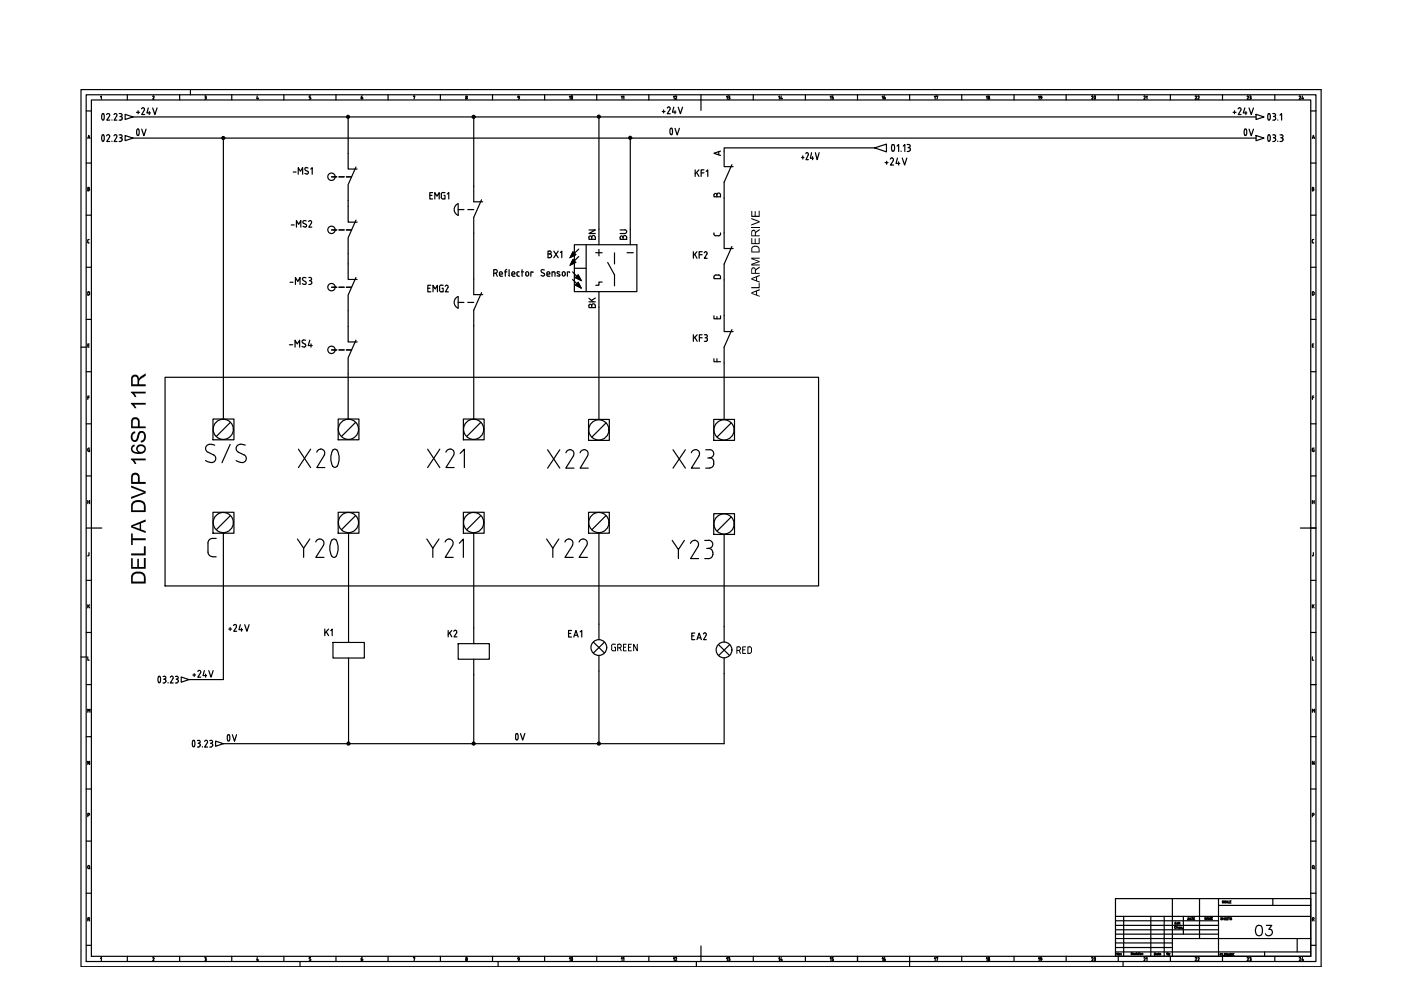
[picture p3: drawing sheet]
<svg xmlns="http://www.w3.org/2000/svg" width="297mm" height="210mm" viewBox="0 0 297 210" stroke-linecap="round" stroke-linejoin="round" font-family="sans-serif">
<!-- layer: 035 -->
<g fill="none" stroke="#000" stroke-width=".25">
<path d="M17.2 19h262.9v186h-262.9zM40.4 19v1.1M18.3 23.5h1.1M18.3 34.6h1.1M19.4 21.2h258.5v181.6h-258.5zM21.3 20.5l.2-.2v.7M27 20.1v1.1M38.1 20.1v1.1M43.4 20.3l.3 .1-.1 .2M43.5 20.6h.1M43.6 20.6l.1 .2M43.7 20.8v.2h-.3"/>
<path d="M49.1 20.1v1.1M54.6 20.3l-.2 .6h.4M54.7 20.7v.3M60.2 20.1v1.1M65.9 20.9l-.3 .1M65.9 20.3h-.3v.3l.3 .2M65.9 20.8v.1M71.2 20.1v1.1M82.3 20.1v1.1M87.7 20.4l.3-.1-.2 .7M93.4 20.1v1.1M98.7 20.8l.2 .2 .2-.2"/>
<path d="M98.7 20.8l.2-.2 .1 .2M104.4 20.1v1.1M115.5 20.1v1.1M126.5 20.1v1.1M137.6 20.1v1.1M148.6 20.1v1.1M159.7 20.1v1.1M170.8 20.1v1.1M181.8 20.1v1.1M192.9 20.1v1.1M203.9 20.1v1.1M215 20.1v1.1"/>
<path d="M226 20.1v1.1M237.1 20.1v1.1M248.1 20.1v1.1M259.2 20.1v1.1M270.3 20.1v1.1M277.9 23.5h1.1M277.9 34.6h1.1M278.4 39.7l.1 .2-.1 .1 .2 .2-.2 .2M278.4 39.7h-.2v.8h.2M18.3 45.6h1.1M18.3 56.7h1.1M18.6 51.3l.3 .2"/>
<path d="M18.6 40.1h.2M18.6 51v.3M18.8 40.4l.2-.2-.2-.2 .2-.1-.4-.2v.8h.2M18.9 50.8l-.3 .2M277.9 45.6h1.1M277.9 56.7h1.1M278.2 51.3l.2 .2M278.2 40.1h.2M278.4 50.8l-.2 .2v.3M278.4 51.5h.1M278.4 50.8h.1M17.2 73.6h1.1"/>
<path d="M18.3 67.7h1.1M18.3 78.8h1.1M18.6 61.9l.2-.1a.42 .42 0 0 1 .1 .7l-.3 .1zM18.6 73.2h.3M18.9 72.9h-.3v.7h.3M277.9 67.7h1.1M277.9 78.8h1.1M278.2 73.2h.3M278.4 61.8a.42 .42 0 0 1 .2 .7l-.2 .1M278.4 61.9h-.2v.7h.2M278.5 72.9h-.3v.7h.3M18.3 89.9h1.1"/>
<path d="M18.6 95.2l.1 .4 .3 .1v-.3h-.1M18.6 84.3h.3M18.9 84h-.3v.7M19 95l-.4 .2M277.9 89.9h1.1M278.2 95.2v.3l.2 .2M278.2 84.3h.3M278.4 95l-.2 .2M278.4 95h.2M278.5 95.4h.1v.3h-.2M278.5 84h-.3v.7M18.3 112h1.1"/>
<path d="M18.3 100.9h1.1M18.6 117.8h.1M18.6 106.4h.4M18.6 106.1v.7M18.8 117.7l-.1 .1M18.9 117.2v.5M19 106.1v.7M277.9 112h1.1M277.9 100.9h1.1M278.2 106.1v.7M278.2 106.4h.4M278.5 117.2v.5"/>
<path d="M278.5 117.7l-.3 .1M278.6 106.1v.7M17.2 139.3h1.1M18.3 123h1.1M18.3 134.1h1.1M18.6 139.3v.7h.3M18.6 128.2v.7M18.8 128.5l.2 .4M19 128.2l-.4 .4M277.9 123h1.1M277.9 134.1h1.1M278.2 139.3v.7h.3"/>
<path d="M278.2 128.2v.7M278.4 128.5l.2 .4M278.6 128.2l-.4 .4M18.3 145.1h1.1M18.3 156.2h1.1M277.9 145.1h1.1M277.9 156.2h1.1M278.2 151v-.6l.3 .3 .2-.3v.6M18.3 167.3h1.1M18.3 178.3h1.1M18.6 172.8h.3v-.3h-.3v.7M19 161.4v.7l-.4-.7v.7"/>
<path d="M277.9 167.3h1.1M277.9 178.3h1.1M278.2 172.8h.4v-.3h-.4v.7M278.6 161.4v.7l-.4-.7v.7M18.3 189.4h1.1M18.8 194.5l.1 .4-.3 .1M18.8 194.6h-.2v.7M18.9 195l.1 .3M236.5 199h12.1M236.5 199.9h12.1M236.5 198.1h21.8M236.5 197.1h21.8"/>
<path d="M236.5 196.2h21.8M236.5 195.2h21.8M238.2 194.3v8.5M244 194.3v8.5M246.8 194.3v8.5M250.9 194.3v3.8M254.3 190.5v8.5M258.3 192h19.6M269.9 190.5v1.5M277.9 189.4h1.1M278.2 184v-.3l.2-.2 .2 .2v.3M278.2 184l.2 .2 .2-.2"/>
<path d="M278.4 194.5l.2 .4-.4 .1M278.5 194.6h-.3v.7M278.5 184.1l.2 .1M278.5 195l.1 .3M18.3 200.4h1.1M21.3 203.2l.2-.2v.7M27 202.8v1.1M32.5 203l.1 .2M32.5 203l-.1 .1M32.7 203.3l-.3 .4h.3M38.1 202.8v1.1M43.4 203l.3 .1-.1 .2"/>
<path d="M43.4 203.7h.2M43.5 203.3h.1M43.6 203.3l.1 .3M43.7 203.5l-.1 .2M49.1 202.8v1.1M54.6 203l-.2 .6h.4M54.7 203.4v.3M60.2 202.8v1.1M63.6 203.9v1.1M65.6 203.7h.1M65.9 203.5l-.2 .2M65.9 203h-.3v.3l.3 .2"/>
<path d="M65.9 203.5v.1M71.2 202.8v1.1M82.3 202.8v1.1M87.7 203.1l.3-.1-.2 .7M93.4 202.8v1.1M98.7 203.6l.2-.3 .2 .3M98.7 203.5l.2 .2 .1-.2M104.4 202.8v1.1M105.6 203.9v1.1M115.5 202.8v1.1M126.5 202.8v1.1M137.6 202.8v1.1"/>
<path d="M147.6 203.9v1.1M148.6 202.8v1.1M159.7 202.8v1.1M170.8 202.8v1.1M181.8 202.8v1.1M192.9 202.8v2.2M203.9 202.8v1.1M215 202.8v1.1M226 202.8v1.1M236.5 200.9h12.1M236.5 201.8h41.4M237.1 202.8v1.1"/>
<path d="M238.1 203.9v1.1M259.2 202.8v1.1M268.1 201.8v1M270.3 202.8v1.1M277.9 200.4h1.1"/>
<circle cx="98.9" cy="20.5" r=".15"/>
<circle cx="98.9" cy="203.2" r=".15"/>
</g>
<!-- layer: 07 -->
<path d="M18.3 20.1h260.7v183.8h-260.7zM148.6 21.2v2.2M19.4 112h2.2M275.7 112h2.2M236.5 190.5h41.4v12.3h-41.4zM236.5 194.3h41.4M248.6 199h29.3M248.6 190.5v12.3M258.3 190.5v12.3M275 199v2.8M148.6 200.6v2.2" fill="none" stroke="#000" stroke-width=".25"/>
<!-- layer: 025 -->
<g fill="none" stroke="#000" stroke-width=".25">
<path d="M249.1 195.7h.2M249.3 196.5a.18 .18 0 0 0-.2 0 .18 .18 0 0 0 0 .2 .18 .18 0 0 0 .2 .1M249.4 195.5h-.3v.4h.3M249.5 196.6h.2v.2M249.5 196.4v.4M249.8 195.7h-.3v.2h.3M249.8 195.5v.4M249.9 196.7h.2l-.1-.2-.1 .3h.2M249.9 195.6h.1M249.9 195.7v.2M250 195.7h.2M250.1 195.5l.1 .4"/>
<path d="M250.5 196.6h-.2v.2h.2M250.7 196.8h.1M251.9 194.6l.3 .1-.1 .3h-.2zM252.3 195l.1-.4 .2 .4M252.3 194.9h.2M252.6 194.6h.3M252.8 194.6v.4M253.1 194.8h.1M253.3 194.6h-.2v.4h.2M255.8 194.5v.5l-.3-.5v.5M255.9 195l.2-.5 .1 .5M255.9 194.8h.2"/>
<path d="M256.3 195v-.5l.2 .5 .2-.5v.5M256.8 194.8h.2M257.1 194.5h-.3v.5h.3M259.1 194.6h-.3l.3 .3-.3 .1M259.2 194.6v.4M259.2 194.8h.3M259.4 191.1l-.2-.1v.2l.2 .2h-.2M259.5 194.6v.4M259.7 194.8h.2M259.9 191.1l-.1-.1-.2 .1 .1 .4 .2-.2M260 191.5l.1-.5 .2 .5M260 194.6h-.3v.4h.3"/>
<path d="M260 191.3h.2M260.1 194.8h.2M260.4 194.6h-.3v.4h.3M260.4 191v.5h.2M260.5 194.6h.3M260.6 194.6v.4M260.8 191.2h.1M261 191h-.2v.5h.2M261.1 194.6h-.3l.3 .3-.3 .1M237.1 202v.5l-.3-.5v.5M237.7 202.2h.1M237.7 202.5h.1"/>
<path d="M239.8 202.2h.3v-.2h-.3v.4M240 202.2l.1 .2M240.3 202.3h.2l-.1-.2-.1 .3h.2M258.7 202.4h.2M259 202.2h-.3v.4M259.1 202.2v.4M259.2 202.2v.4h.3M259.6 202.4h.2M259.9 202.2h-.3v.4h.3M260.3 202.2v.4l-.3-.4v.4M260.4 202.6l.2-.4 .2 .4M260.5 202.5h.2"/>
<path d="M260.8 202.6v-.4l.2 .4 .2-.4v.4M261.4 202.4h.1M261.6 202.2h-.2v.4h.2"/>
<circle cx="237.4" cy="202.3" r=".13"/>
</g>
<g fill="none" stroke="#000" stroke-width=".25">
<path d="M28.2 24.8h238.1M28.2 29.3h238.1M47.4 29.3v59.6M73.8 24.8v7.7M100.4 24.8v14.7M127 24.8v23.8M133.6 29.2v19.4M185.4 31.4h-31.9v.6M73.8 42.5v1.3M73.8 53.7v2.3M100.4 49.4v9.7M153.5 42v7.4"/>
<path d="M153.5 59.3v7.7M73.8 65.9v3.3M73.8 79.1v9.8M100.4 69.1v19.8M127 65.1v23.8M153.5 76.9v12M47.4 113v31.1h-7.3M73.9 113v19.9M100.4 113v20.1M127 113v19.3M153.5 113.3v19.6M73.9 142.8v14.9"/>
<path d="M100.4 143.1v14.6M127 142.3v15.4M153.5 142.8v14.9h-106.1"/>
</g>
<!-- layer: 0 -->
<g fill="none" stroke="#000" stroke-width=".25">
<path d="M70.3 37.5h1.1M71.9 37.5h1.1M73.4 37.5h1.1M73.8 32.5v3.3h1.9M75.5 35.4l-1.7 3.7v3.4M100.4 39.5v3.3h1.9M155.2 34.9l-1.7 3.7M185.4 31.4l2.5-.8v1.6zM70.3 48.8h1.1M71.9 48.8h1.1M73.4 48.8h1.1M73.8 56v3.3h1.9"/>
<path d="M73.8 43.8v3.3h1.9M75.5 58.8l-1.7 3.8v3.3M75.5 46.7l-1.7 3.7v3.3M97.1 43.2a1.33 1.33 0 0 0-.8 1.2 1.33 1.33 0 0 0 .8 1.2M97.1 44.4h1.3M97.1 43.2v2.5M99.2 44.4h1.2M100.4 59.1v3.4h1.9M102.1 42.4l-1.7 3.7v3.3M121.4 59.3l.9 .8M121.4 57.6l.9 1M121.5 55l-.6 1.2 1.2-.6"/>
<path d="M121.5 53.4l.6 .6-1.2 .6zM121.8 51.9h13.2v9.9h-13.2zM121.8 56.9h2.5M122 58.9l.6-.6 .6 1.2zM122.6 59.8l.6 1.3-1.2-.7M122.7 54.4l-.9 .9M122.7 52.8l-.9 .9M124.3 51.9v9.9M126.3 53.6h1.4M127 52.9v1.4M127.7 59.8h-.7v.7h-.7M128.8 55.7l1.5 2.6v2.3"/>
<path d="M130.3 53.6v2.4M133 53.6h1.3M153.5 49.4v3.3h1.9M155.2 52.3l-1.7 3.7v3.3M35 80h138.6v44.2h-138.6zM70.3 74.2h1.1M70.3 60.9h1.1M71.9 74.2h1.1M71.9 60.9h1.1M73.4 74.2h1.1M73.4 60.9h1.1M73.8 69.2v3.3h1.9"/>
<path d="M75.5 72.1l-1.7 3.7v3.3M97.1 62.9a1.33 1.33 0 0 0-.8 1.2 1.33 1.33 0 0 0 .8 1.2M97.1 62.9v2.4M97.1 64.1h1.3M99.2 64.1h1.2M102.1 62l-1.7 3.8v3.3M153.5 67v3.3h1.9M155.2 69.9l-1.7 3.7v3.3M98.2 88.8h4.4v4.4h-4.4zM102 89.5l-3.1 3.1M124.8 88.9h4.4v4.5h-4.4zM128.5 89.6l-3 3.1"/>
<path d="M151.3 88.9h4.4v4.5h-4.4zM155.1 89.6l-3.1 3.1M45.2 108.6h4.4v4.5h-4.4zM48.9 109.3l-3.1 3M98.2 108.6h4.4v4.5h-4.4zM102 109.3l-3.1 3M124.8 108.6h4.4v4.5h-4.4zM128.5 109.3l-3 3M151.3 108.9h4.4v4.4h-4.4zM155.1 109.6l-3.1 3M70.6 136.2h6.6v3.3h-6.6zM73.9 132.9v3.3"/>
<path d="M73.9 139.5v3.3M97.1 136.5h6.6v3.3h-6.6zM100.4 133.1v3.4M100.4 139.8v3.3M125.8 136.1l2.4 2.4M127 132.3v3.3M127 139v3.3M128.2 136.1l-2.4 2.4M152.3 136.7l2.4 2.3M153.5 132.9v3.3M153.5 139.5v3.3M154.7 136.7l-2.4 2.3"/>
<circle cx="47.3" cy="29.3" r=".32"/>
<circle cx="47.3" cy="29.3" r=".19"/>
<circle cx="47.3" cy="29.3" r=".11"/>
<circle cx="70.3" cy="37.5" r=".78"/>
<circle cx="73.8" cy="24.8" r=".32"/>
<circle cx="73.8" cy="24.8" r=".19"/>
<circle cx="73.8" cy="24.8" r=".11"/>
<circle cx="100.4" cy="24.8" r=".32"/>
<circle cx="100.4" cy="24.8" r=".19"/>
<circle cx="100.4" cy="24.8" r=".11"/>
<circle cx="127" cy="24.7" r=".32"/>
<circle cx="127" cy="24.7" r=".19"/>
<circle cx="127" cy="24.7" r=".11"/>
<circle cx="133.6" cy="29.2" r=".32"/>
<circle cx="133.6" cy="29.2" r=".19"/>
<circle cx="133.6" cy="29.2" r=".11"/>
<circle cx="70.3" cy="48.7" r=".78"/>
<circle cx="70.3" cy="74.2" r=".78"/>
<circle cx="70.3" cy="60.9" r=".78"/>
<circle cx="100.4" cy="91" r="2.14"/>
<circle cx="127" cy="91.2" r="2.14"/>
<circle cx="153.5" cy="91.2" r="2.14"/>
<circle cx="47.3" cy="110.8" r="2.14"/>
<circle cx="100.4" cy="110.8" r="2.14"/>
<circle cx="127" cy="110.8" r="2.14"/>
<circle cx="153.5" cy="111.1" r="2.14"/>
<circle cx="127" cy="137.3" r="1.67"/>
<circle cx="153.5" cy="137.8" r="1.67"/>
<circle cx="73.9" cy="157.7" r=".32"/>
<circle cx="73.9" cy="157.7" r=".19"/>
<circle cx="73.9" cy="157.7" r=".11"/>
<circle cx="100.4" cy="157.7" r=".32"/>
<circle cx="100.4" cy="157.7" r=".19"/>
<circle cx="100.4" cy="157.7" r=".11"/>
<circle cx="127" cy="157.7" r=".32"/>
<circle cx="127" cy="157.7" r=".19"/>
<circle cx="127" cy="157.7" r=".11"/>
</g>
<!-- layer: TAGS -->
<g fill="none" stroke="#000" stroke-width=".25">
<path d="M62.2 36.5h.6M63.2 36.9v-1.4l.5 .8 .5-.8v1.4M64.8 36.1l.5 .3M64.9 35.5l.4 .1M64.9 35.5l-.3 .2 .2 .4M65.2 36.3a.38 .38 0 0 1 0 .6 .38 .38 0 0 1-.6-.2M65.9 35.8l.3-.3v1.4M61.5 59.8h.6M61.8 47.7h.6M62.9 48.2v-1.4l.4 .8 .5-.8v1.4M64.2 48l.5 .1M64.3 59.5l.5 .2a.36 .36 0 0 1 0 .6 .36 .36 0 0 1-.5-.1l-.2-.1"/>
<path d="M64.4 47.4l.6 .4-.1 .2-.2 .2M64.9 58.9h-.7l-.1 .3 .2 .2M64.9 46.8l-.6 .1-.1 .2 .2 .3M65.5 58.8h.3M65.6 59.5h.2M65.7 46.8a.32 .32 0 0 1 .3 .4l-.5 1h.6M65.8 58.8a.32 .32 0 0 1 .3 .3 .32 .32 0 0 1-.3 .4M65.8 59.5l.3 .3M65.8 46.8l-.4 .2M66.1 60l-.3 .3M66.1 59.8v.2M91.1 41.4h.5"/>
<path d="M91.7 40.8h-.6v1.4h.6M92.2 42.2v-1.4l.5 .8 .4-.8v1.4M93.5 41.8l.4 .4M93.6 41.2v.6M93.9 40.8l-.4 .4M94 40.8h.3M94.1 41.4h.2v.8h-.3M94.8 41.1l.4-.3v1.4M61.4 73.1h.6M62.6 73.6v-1.5l.4 .8 .5-.8v1.5M62.6 60.3v-1.5l.5 .9 .5-.9v1.5M64 73.4l.5 .2"/>
<path d="M64.2 72.7l.5 .3M64.7 73l.1 .3-.3 .3M64.8 72.2h-.7l-.1 .3 .2 .2M65.5 60.3h.3M65.7 72.1l-.4 1.2h.9M65.9 72.9v.7M90.7 61.1h.5M91.3 60.5h-.6v1.4h.6M91.8 61.9v-1.4l.5 .8 .4-.8v1.4M93.6 60.4l-.4 .2a1.08 1.08 0 0 0 .2 1.2l.2 .1M93.6 60.5h.4M93.7 61.1h.3v.8h-.4"/>
<path d="M94.4 60.7l.3-.2a.32 .32 0 0 1 .3 .5l-.6 .9h.7M44.1 117.1a.95 .95 0 0 0 .9 .9M45.1 118.1h.7M45.8 114.2h-.8a.95 .95 0 0 0-.9 .9v2"/>
</g>
<!-- layer: XREF -->
<g fill="none" stroke="#000" stroke-width=".25">
<path d="M21.7 24.2l.1-.1a.85 .85 0 0 1 .1 1.4l-.3-.4zM21.7 28.6h.2a1.02 1.02 0 0 1 0 1.4l-.2-.1M22.9 24.1l-.3 .2M22.9 28.6l-.3 .2M23 24.1a.32 .32 0 0 1 .2 .5M23 28.6a.32 .32 0 0 1 .2 .4l-.6 1h.7M23.2 24.6l-.6 .9h.7M23.7 25.4v.1M23.7 29.9v.1M189.2 30.7h.3M189.2 30.7a.91 .91 0 0 0 .2 1.4l.1-.1a1.28 1.28 0 0 0 0-1.3M190.2 31l.3-.4v1.5"/>
<path d="M191 32v.1M191.5 31l.3-.4v1.5M192.3 30.6h.4a.32 .32 0 0 1 .3 .4 .32 .32 0 0 1-.3 .3l.3 .3M192.3 32.1h.4M192.5 31.3h.2M193 31.8l-.3 .3M193 31.6v.2M269.9 24.1h.3M269.9 25.5h.3M269.9 28.6h.3M269.9 30h.3M270 24.7h.2"/>
<path d="M270 29.2h.2M270.1 24.1a.32 .32 0 0 1 .4 .3 .32 .32 0 0 1-.4 .3M270.1 24.7l.4 .3M270.1 28.6a.32 .32 0 0 1 .4 .3 .32 .32 0 0 1-.4 .3l.3 .2 .1 .3M270.5 29.6l-.4 .4M270.5 25l-.1 .3-.3 .2M270.9 25.4v.1M270.9 29.9v.1M271.4 24.4l.3-.3v1.4M271.4 28.6h.3M271.4 30h.3M271.6 29.2h.1"/>
<path d="M271.7 28.6a.32 .32 0 0 1 .3 .3 .32 .32 0 0 1-.3 .3M271.7 29.2l.3 .2v.3M272 29.6l-.3 .4M33.7 143.4a.77 .77 0 0 1 0 1.3l-.2-.6zM34.6 143.4h.3M34.6 144.8h.3M34.7 144h.2M34.8 143.4a.32 .32 0 0 1 .4 .3 .32 .32 0 0 1-.4 .3l.3 .2 .1 .3M35.2 144.4l-.4 .4M35.6 144.7v.1M36.1 143.6l.3-.2a.32 .32 0 0 1 .3 .5l-.6 .9h.6M37.2 143.4h.3"/>
<path d="M37.2 144.8h.3M37.4 144h.1M37.5 143.4a.32 .32 0 0 1 .3 .3 .32 .32 0 0 1-.3 .3M37.5 144l.3 .3M37.8 144.4l-.3 .4M37.8 144.3v.2M41.2 157l.1 .7-.1 .6M41.2 157a.77 .77 0 0 0 0 1.3M41.9 157h.2M42 157.6h.1M42.1 157a.32 .32 0 0 1 .3 .3 .32 .32 0 0 1-.3 .3M42.1 157.6l.3 .3"/>
<path d="M42.4 157.9l-.1 .4-.4 .1M42.9 158.3v.1"/>
</g>
<!-- layer: 0 -->
<path d="M121.5 55l.6 .6-1.2 .6zM121.5 53.4l.6 .6-1.2 .6zM122 60.4l.6-.6 .6 1.3zM122 58.9l.6-.6 .6 1.2z" fill="#000" stroke="#000" stroke-width=".21"/>
<!-- layer: DESC -->
<g fill="none" stroke="#000" stroke-width=".25">
<path d="M105 57.1a.4 .4 0 0 1 .4 .4 .4 .4 0 0 1-.4 .4h-.3M105.1 57.2h-.4v1.4M105.1 57.9l.3 .7M105.9 57.9a.32 .32 0 0 1 .3-.3 .32 .32 0 0 1 .3 .3M105.9 57.9v.4l.2 .2M106.2 58.6h.3M106.5 57.9v.2h-.6M107 57.6h.5M107.4 57.1l-.3 .4v1.1M107.9 58.4l.1 .1M107.9 57.2v1.2M108.5 58.1h.7v-.2a.32 .32 0 0 0-.4-.3 .32 .32 0 0 0-.3 .3v.4l.3 .2"/>
<path d="M108.8 58.6h.4M109.6 58.3l.3 .2M109.6 57.9v.4M109.9 57.6l-.3 .3M109.9 58.6h.2M109.9 57.6h.2M110.6 57.6h.4M110.7 57.2v1.4M111.4 58.2a.32 .32 0 0 0 .4 .3 .32 .32 0 0 0 .3-.3M111.5 58.2l-.1-.3a.32 .32 0 0 1 .4-.3 .32 .32 0 0 1 .3 .3v.3M113 57.8v-.2h-.4v1M114.9 57.8l.4 .2"/>
<path d="M115 57.1l-.3 .3 .2 .3M115.3 57.9a.38 .38 0 0 1 0 .6 .38 .38 0 0 1-.6-.1M115.9 57.9a.34 .34 0 0 1 .5-.3 .34 .34 0 0 1 .2 .5h-.6M115.9 58.3l.3 .2M116 57.9v.4M116.2 58.6h.4M117.4 57.6l.2 .1 .1 .9M117.4 57.6h-.4v1M118.2 58l.4 .2M118.6 58.2l.1 .3h-.6M118.7 57.7l-.5-.1v.4M119.2 57.9a.32 .32 0 0 1 .3-.3 .32 .32 0 0 1 .3 .3v.3"/>
<path d="M119.2 58.2a.32 .32 0 0 0 .3 .3 .32 .32 0 0 0 .3-.3M119.2 57.9v.3M120.8 57.8v-.2h-.5v1"/>
</g>
<!-- layer: MISC -->
<path d="M129.7 137v.6M130.1 136.6l-.4 .4M130.1 136.6h.4M130.2 137.2h.3v.8l-.6-.1-.2-.3M131.3 136.6a.4 .4 0 0 1 .4 .4 .4 .4 0 0 1-.4 .4h-.3M131.3 136.6h-.3v1.4M131.4 137.4l.3 .6M132.2 137.2h.5M132.8 136.6h-.6v1.4h.6M133.3 137.2h.4M133.9 136.6h-.6v1.4h.6M135.1 136.6v1.4l-.7-1.4v1.4" fill="none" stroke="#000" stroke-width=".21"/>
<!-- layer: DESC -->
<g fill="#000">
<path d="M28 91.7l.6-.2 .1 .3-.6 .4v.8a.48 .48 0 0 0 .7 .3 .48 .48 0 0 0 .2-.7l.3-.8 .3-.4h.8l.4 .5 .1 .9-.1 .5-.3 .4-.6 .1-.1-.3 .5-.2 .3-.5v-.6l-.2-.3-.6-.1-.6 1.7-.7 .2-.4-.1-.3-.6v-.8zM27.8 97.2h3.1v.4h-2.5l.5 .7-.3 .1-.3-.5-.5-.4zM27.8 85.4h3.1v.4h-2.5l.5 .7-.3 .1-.8-.9zM27.8 83h3.1v.4h-2.5l.5 .7-.3 .1-.3-.5-.5-.4zM27.8 102.9l3.1 1.3v.4l-3.1 1.2v-.4l2.8-1-2.8-1zM27.8 113.1h.3v1h2.8v.4h-2.8v1.1h-.3zM27.8 118.3h.3v1.9h1v-1.7h.3v1.7h1.1v-1.9h.4v2.3h-3.1zM27.8 117.3h2.7v-1.5h.4v2h-3.1z"/>
<path d="M28 79.7l.4-.3h.5l.4 .4 .1 .5 .4-.4 1.1-.8v.6l-1.1 .7-.3 .5v.6h1.4v.4h-3.1v-1.9zM28.3 79.9l-.2 .3v1.3h1.1l-.1-1.3-.3-.3z"/>
<path d="M28 88.7l.4-.2 .8 .1 .4 .5v1.3h1.3v.4h-3.1v-1.7zM28.3 89l-.2 .4v1h1.1v-1.3l-.3-.2z"/>
<path d="M28 94.5l.5-.2 .1 .3-.5 .4 .1 .5 .5 .3 .6 .1-.4-.7 .1-.6 .6-.4 .7 .1 .5 .4v.9l-.4 .5-.6 .2-1.5-.3-.4-.3-.1-.4zM29.3 95.2a.68 .68 0 0 0 1.3 0 .68 .68 0 0 0-1.3 0z"/>
<path d="M28 106.5l.9-.5h.8l.7 .3 .4 .7 .1 1.6h-3.1v-1.6zM28.4 106.7l-.3 .6v.9h2.4v-1l-.3-.5-.5-.2h-.8z"/>
<path d="M27.9 100.6l.6-.4 .8 .2 .3 .7v1.1h1.3v.4h-3.1zM28.3 100.7l-.2 .5v1h1.1v-1.3l-.3-.2z"/>
<path d="M27.8 111.4l3.1-1.3v.5l-1 .3v1.4l1 .3v.4l-3.1-1.2zM28.1 111.6l1.5 .5v-1z"/>
<path d="M28 121.7l.3-.3 .6-.2h.8l.8 .3 .3 .6 .1 1.6h-3.1v-1.6zM28.3 122l-.2 1.3h2.4v-1l-.4-.6-1.2-.1z"/>
</g>
<!-- layer: TERMS -->
<g fill="#000">
<path d="M159.3 46.2l1.8 .7v.2l-1.8 .7v-.2l1.6-.6-1.6-.5zM159.3 54.6h1.8v.2h-1.5l1.5 .6v.2l-1.6 .5h1.6v.2h-1.8v-.3l1.5-.6-1.5-.5zM159.3 50.5h.2v1h.5v-.9h.2v.9h.7v-1.1h.2v1.4h-1.8zM159.3 44.7h.2v1h.5v-.9h.2v.9h.7v-1h.2v1.3h-1.8zM159.3 48.1h1.8v.2h-1.8zM159.3 60.9h1.6v-.9h.2v1.1h-1.8z"/>
<path d="M159.4 52.4l.5-.3 .9 .2 .2 .3 .1 .9h-1.8zM159.7 52.4l-.2 .2v.7h1.4l-.1-.7-.2-.2-.6-.1z"/>
<path d="M159.3 59l1.8-.7v.2l-.6 .2v.8l.6 .2v.2l-1.8-.6zM159.5 59.1l.8 .3v-.6z"/>
<path d="M159.3 56.9l.6-.2 .4 .5 .8-.7v.3l-.8 .6v.5h.8v.2h-1.8zM159.5 57v.9h.5v-.6a.3 .3 0 0 0-.1-.4 .3 .3 0 0 0-.4 .1z"/>
<path d="M159.3 48.9l.3-.2h.3l.4 .5 .1-.2 .7-.5v.3l-.8 .7v.4h.8v.2h-1.8zM159.5 49.1v.8h.5v-.8l-.2-.2z"/>
<path d="M159.3 62l1.8-.7v.3l-.6 .2v.7l.6 .2v.2l-1.8-.6zM159.5 62.1l.8 .3v-.6z"/>
</g>
<!-- layer: WIREREF_DEST -->
<path d="M187.6 34.5h.7M188 34.2v.6M189.1 33.5a.32 .32 0 0 1 .3 .5M189.1 33.5l-.3 .2M189.4 34l-.6 1h.7M190.3 33.5l-.3 1.2h.8M190.5 34.3v.7M191.3 33.5l.5 1.5 .5-1.5" fill="none" stroke="#000" stroke-width=".25"/>
<!-- layer: WIRENO -->
<path d="M170 33.4h.5M170.2 33v.7M171.1 32.4l.3 .3-.5 1.2h.5M171.1 32.3l-.2 .3M172.1 32.4l-.3 1.2h.7M172.3 33.2v.7M172.9 32.4l.4 1.5 .4-1.5" fill="none" stroke="#000" stroke-width=".25"/>
<g font-size="11.5">
<text x="62.4" y="102">X20</text>
<text x="62.1" y="121">Y20</text>
</g>
<text font-size="11" x="40.6" y="101.2">S/S</text>
<g font-size="7.5">
<text x="89.6" y="100.2">X21</text>
<text x="115.4" y="100.5">X22</text>
<text x="141.8" y="100.5">X23</text>
<text x="89.6" y="119.2">Y21</text>
<text x="115" y="119.2">Y22</text>
<text x="141.5" y="119.6">Y23</text>
</g>
<g font-size="6.2">
<text x="26.1" y="30.7">0V</text>
<text x="261.1" y="30.7">0V</text>
<text x="45.2" y="159.1">0V</text>
</g>
<g font-size="5.7">
<text x="139" y="30.3">0V</text>
<text x="106.5" y="158.8">0V</text>
</g>
<text font-size="5.3" x="265.3" y="199.7">03</text>
<g font-size="4.4">
<text x="119.2" y="22.6">10</text>
<text x="230" y="22.6">20</text>
<text x="28.2" y="25.4">+24V</text>
<text x="139.3" y="25.4">+24V</text>
<text x="260.7" y="25.4">+24V</text>
<text x="146.4" y="38.8">KF1</text>
<text x="127.4" y="51.9" transform="rotate(-90 127.4 51.9)">BN</text>
<text x="134.1" y="51.9" transform="rotate(-90 134.1 51.9)">BU</text>
<text x="115.4" y="55.7">BX1</text>
<text x="146" y="56.1">KF2</text>
<text x="127.4" y="66.3" transform="rotate(-90 127.4 66.3)">BK</text>
<text x="146" y="73.7">KF3</text>
<text x="47.6" y="135.1">+24V</text>
<text x="68.1" y="136.2">K1</text>
<text x="94.2" y="136.2">K2</text>
<text x="119.6" y="136.2">EA1</text>
<text x="145.7" y="136.9">EA2</text>
<text x="155.2" y="139.7">RED</text>
<text x="39.9" y="144.6">+24V</text>
<text x="119.2" y="205.3">10</text>
<text x="230" y="205.3">20</text>
</g>
<g font-size="4">
<text x="150.6" y="34.2">A</text>
<text x="150.6" y="43">B</text>
</g>
<g font-size="3.5">
<text x="75.8" y="22.2">6</text>
<text x="108.7" y="22.2">9</text>
<text x="141.8" y="22.2">12</text>
<text x="153.1" y="22.2">13</text>
<text x="164.4" y="22.2">14</text>
<text x="175" y="22.2">15</text>
<text x="186.3" y="22.2">16</text>
<text x="197.2" y="22.2">17</text>
<text x="211" y="22.2" transform="rotate(-90 211 22.2)">18</text>
<text x="222.2" y="22.2" transform="rotate(-90 222.2 22.2)">19</text>
<text x="241.7" y="22.2">21</text>
<text x="252.6" y="22.2">22</text>
<text x="266.3" y="22.2" transform="rotate(-90 266.3 22.2)">23</text>
<text x="274.5" y="22.2">24</text>
<text x="17.6" y="30.7">A</text>
<text x="277.3" y="30.7">A</text>
<text x="150.6" y="51.2">C</text>
<text x="150.6" y="60.3">D</text>
<text x="150.6" y="68.8">E</text>
<text x="150.6" y="78">F</text>
<text x="17.6" y="152.4">M</text>
<text x="17.6" y="185.6">Q</text>
<text x="246.6" y="203.9">By</text>
<text x="75.8" y="205">6</text>
<text x="108.7" y="205">9</text>
<text x="141.8" y="205">12</text>
<text x="153.1" y="205">13</text>
<text x="164.4" y="205">14</text>
<text x="175" y="205">15</text>
<text x="186.3" y="205">16</text>
<text x="197.2" y="205">17</text>
<text x="211" y="205" transform="rotate(-90 211 205)">18</text>
<text x="222.2" y="205" transform="rotate(-90 222.2 205)">19</text>
<text x="241.7" y="205">21</text>
<text x="252.6" y="205">22</text>
<text x="266.3" y="205" transform="rotate(-90 266.3 205)">23</text>
<text x="274.5" y="205">24</text>
</g>
<g font-size="3.1">
<text x="133.3" y="22.2" transform="rotate(-90 133.3 22.2)">11</text>
<text x="133.3" y="205" transform="rotate(-90 133.3 205)">11</text>
</g>
</svg>
